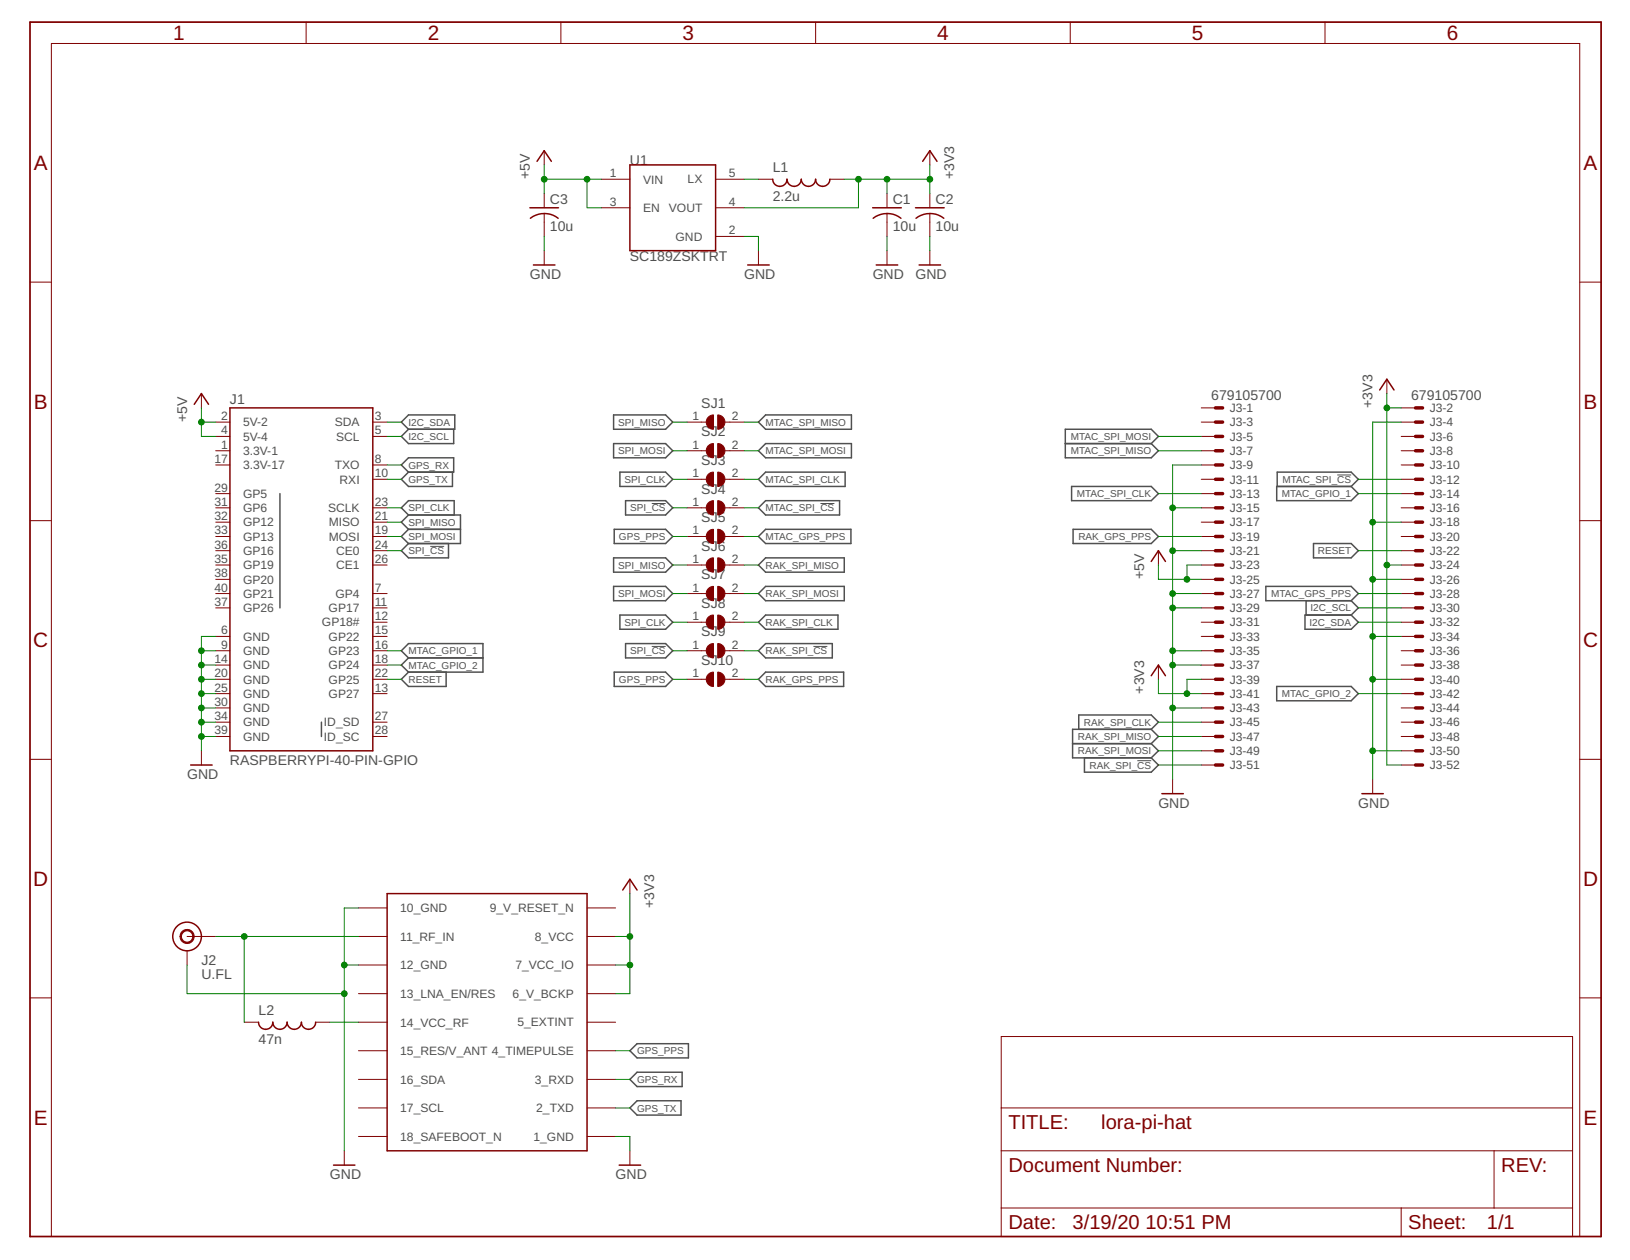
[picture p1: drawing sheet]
<svg xmlns="http://www.w3.org/2000/svg" width="279mm" height="216mm" viewBox="0 0 279 216" stroke-linecap="round" stroke-linejoin="round" font-family="sans-serif">
<g fill="none" stroke="#505050" stroke-width=".25">
<path d="M68.8 72.3l1.2-1.2h8v2.5h-8zM68.8 79.7l1.2-1.3h7.8v2.5h-7.8zM70 73.6l-1.2 1.2 1.2 1.2h7.8v-2.4M105.2 76h8.9l1.2 1.2-1.2 1.2h-8.9zM105.2 71.1h8.9l1.2 1.2-1.2 1.3h-8.9zM130 72.3l1.2-1.2h14.7v2.5h-14.7zM131.2 76h14.7v2.4h-14.7l-1.2-1.2zM182.6 73.6h14.7l1.3 1.2-1.3 1.2 1.3 1.2-1.3 1.2h-14.7zM182.6 76h14.7M48 84.6v19.6M70 80.9l-1.2 1.2 1.2 1.3h7.6v-2.5M70 88.2l-1.2-1.2 1.2-1.2h7.9v2.4"/>
<path d="M70 88.2h8.9v4.9h-8.9M70 90.7h8.9M70 93.1l-1.2 1.3 1.2 1.2h6.9v-2.5M70 88.2l-1.2 1.3 1.2 1.2M70 90.7l-1.2 1.2 1.2 1.2M105.2 95.6h8.9l1.2 1.2-1.2 1.2h-8.9zM105.3 90.7h8.8l1.2 1.2-1.2 1.2h-8.8zM106.3 80.9h7.8l1.2 1.2-1.2 1.3h-7.8zM107.2 85.8h6.9l1.2 1.2-1.2 1.2h-6.9zM130 82.1l1.2-1.2h13.7v2.5h-13.7zM131.2 85.8h12.7v2.4h-12.7l-1.2-1.2zM131.2 90.7h14.7v2.4h-14.7l-1.2-1.2z"/>
<path d="M131.2 95.6h13.5v2.4h-13.5l-1.2-1.2zM183.7 83.4h13.6l1.3 1.2-1.3 1.2h-13.6zM183.9 90.7h13.4l1.3 1.2-1.3 1.2h-13.4zM218.8 83.4h12.8l1.2 1.2-1.2 1.2h-12.8zM218.9 83.4v-2.5h12.7l1.2 1.2-1.2 1.3M225.1 93.1h6.5l1.2 1.3-1.2 1.2h-6.5zM70 112.7l-1.2-1.2 1.2-1.2h12.8v4.9h-12.8M70 112.7h12.8M70 115.2l-1.2 1.2 1.2 1.2h6.5v-2.4M70 112.7l-1.2 1.3 1.2 1.2M105.2 100.5h8.9l1.2 1.2-1.2 1.2h-8.9zM105.3 115.2h8.8l1.2 1.2-1.2 1.2h-8.8z"/>
<path d="M106.3 105.4h7.8l1.2 1.2-1.2 1.2h-7.8zM107.2 110.3h6.9l1.2 1.2-1.2 1.2h-6.9zM130 116.4l1.2-1.2h13.4v2.4h-13.4zM131.2 110.3h11.5v2.4h-11.5l-1.2-1.2zM131.2 100.5h13.5v2.4h-13.5l-1.2-1.2zM131.2 105.4h12.4v2.4h-12.4l-1.2-1.2zM217 100.5h14.6l1.2 1.2-1.2 1.2h-14.6zM218.8 117.6h12.8l1.2 1.3-1.2 1.2h-12.8zM223.7 105.4h7.9l1.2 1.2-1.2 1.2h-7.9zM223.9 102.9v2.5M231.6 102.9l1.2 1.3-1.2 1.2M55.1 123.7v2.5"/>
<path d="M183.9 127.4h13.4M184.9 125v-2.5h12.4l1.3 1.2-1.3 1.3M185.9 129.9v2.4h11.4l1.3-1.2-1.3-1.2M197.3 125h-13.4v4.9h13.4M197.3 125l1.3 1.2-1.3 1.2M197.3 127.4l1.3 1.3-1.3 1.2M108 180l1.2-1.2h8.8v2.5h-8.8zM108 189.8l1.2-1.2h7.5v2.5h-7.5zM109.2 183.7h7.7v2.5h-7.7l-1.2-1.2z"/>
</g>
<path d="M73.7 93.6h2.4M111.7 86.3h2.4M140.6 86.3h2.4M229.2 81.4h2.4M111.7 110.8h2.4M139.4 110.8h2.4M194.9 130.3h2.4" fill="none" stroke="#505050" stroke-width=".17"/>
<path d="M5.1 3.8h269.3v208.1h-269.3z" fill="none" stroke="#800000" stroke-width=".3"/>
<g fill="none" stroke="#800000" stroke-width=".17">
<path d="M52.5 3.8v3.7M96.1 3.8v3.7M139.8 3.8v3.7M183.5 3.8v3.7M227.1 3.8v3.7M93.3 25.8v2.5M93.3 33.2v2.4M93.3 36.6v3.9M103.1 30.7h4.9M103.1 35.6h4.9M122.7 30.7h4.9M122.7 35.6h4.9"/>
<path d="M130 30.7h2.5M142.2 30.7h2.5M152 33.2v2.4M152 36.6v3.9M159.4 25.8v2.5M159.4 33.2v2.4M159.4 36.6v3.9M5.1 48.3h3.7M93.3 42.9v2.5M122.7 40.5h4.9M130 42.9v2.5M152 42.9v2.5"/>
<path d="M159.4 42.9v2.5M270.8 48.3h3.6M34.5 67.4v2.5M37 77.2h2.4M37 72.3h2.4M37 74.8h2.4M37 79.7h2.4M63.9 72.3h2.5M63.9 74.8h2.5M63.9 79.7h2.5M117.8 77.2h3.3M117.8 72.3h3.3"/>
<path d="M124.2 77.2h3.4M124.2 72.3h3.4M205.9 77.2h2.4M205.9 72.3h2.4M205.9 74.8h2.4M205.9 79.7h2.4M205.9 69.9h2.4M237.7 65v2.4M240.2 77.2h2.4M240.2 72.3h2.4M240.2 74.8h2.4M240.2 79.7h2.4"/>
<path d="M240.2 69.9h2.4M5.1 89.2h3.7M37 91.9h2.4M37 89.5h2.4M37 87h2.4M37 96.8h2.4M37 94.4h2.4M37 84.6h2.4M37 99.3h2.4M63.9 91.9h2.5M63.9 89.5h2.5M63.9 87h2.5"/>
<path d="M63.9 96.8h2.5M63.9 94.4h2.5M63.9 82.1h2.5M117.8 91.9h3.3M117.8 87h3.3M117.8 96.8h3.3M117.8 82.1h3.3M124.2 91.9h3.4M124.2 87h3.4M124.2 96.8h3.4M124.2 82.1h3.4M198.6 94.4v2.4"/>
<path d="M205.9 91.9h2.4M205.9 89.5h2.4M205.9 87h2.4M205.9 96.8h2.4M205.9 94.4h2.4M205.9 82.1h2.4M205.9 84.6h2.4M205.9 99.3h2.4M240.2 91.9h2.4M240.2 89.5h2.4M240.2 87h2.4M240.2 96.8h2.4"/>
<path d="M240.2 94.4h2.4M240.2 82.1h2.4M240.2 84.6h2.4M240.2 99.3h2.4M270.8 89.2h3.6M37 101.7h2.4M37 111.5h2.4M37 104.2h2.4M37 118.9h2.4M37 109.1h2.4M37 116.4h2.4M37 114h2.4"/>
<path d="M63.9 101.7h2.5M63.9 111.5h2.5M63.9 104.2h2.5M63.9 118.9h2.5M63.9 109.1h2.5M63.9 116.4h2.5M63.9 114h2.5M63.9 106.6h2.5M117.8 101.7h3.3M117.8 111.5h3.3M117.8 116.4h3.3M117.8 106.6h3.3"/>
<path d="M124.2 101.7h3.4M124.2 111.5h3.4M124.2 116.4h3.4M124.2 106.6h3.4M198.6 114v2.4M205.9 101.7h2.4M205.9 111.5h2.4M205.9 104.2h2.4M205.9 118.9h2.4M205.9 109.1h2.4M205.9 116.4h2.4M205.9 114h2.4"/>
<path d="M205.9 106.6h2.4M240.2 101.7h2.4M240.2 111.5h2.4M240.2 104.2h2.4M240.2 118.9h2.4M240.2 109.1h2.4M240.2 116.4h2.4M240.2 114h2.4M240.2 106.6h2.4M5.1 130.1h3.7M34.5 128.7v2.4M37 121.3h2.4"/>
<path d="M37 123.7h2.4M37 126.2h2.4M63.9 123.7h2.5M63.9 126.2h2.5M201 133.5v2.5M205.9 121.3h2.4M205.9 123.7h2.4M205.9 126.2h2.4M205.9 128.7h2.4M205.9 131.1h2.4M235.3 133.5v2.5M240.2 121.3h2.4"/>
<path d="M240.2 123.7h2.4M240.2 126.2h2.4M240.2 128.7h2.4M240.2 131.1h2.4M270.8 130.1h3.6M61.4 155.6h5M100.6 155.6h4.9M108 150.7v2.4M5.1 171h3.7M32.1 160.5h4.9M32.1 162.9v2.5M41.9 175.2h2.4"/>
<path d="M54.1 175.2h2.5M61.4 160.5h5M61.4 165.4h5M61.4 170.3h5M61.4 175.2h5M100.6 160.5h4.9M100.6 165.4h4.9M100.6 170.3h4.9M100.6 175.2h4.9M171.6 177.6h98v34.3h-98zM270.8 171h3.6M59 197.2v2.4"/>
<path d="M61.4 189.8h5M61.4 180h5M61.4 185h5M61.4 194.7h5M100.6 189.8h4.9M100.6 180h4.9M100.6 185h4.9M100.6 194.7h4.9M108 197.2v2.4M171.6 197.2h98M171.6 189.8h98M256.1 197.2v9.8"/>
<path d="M8.8 211.9v-204.4h262v204.4M171.6 207h98M240.2 207v4.9"/>
</g>
<g fill="none" stroke="#800000" stroke-width=".25">
<path d="M90.8 35.6h4.9M90.9 37.4a3.8 3.8 0 0 1 4.8 0M92.1 27.6l1.2-1.8 1.2 1.8M108 28.3h14.7v14.6h-14.7zM132.5 30.7a1.22 1.22 0 0 0 1.2 1.2 1.22 1.22 0 0 0 1.2-1.2 1.23 1.23 0 0 0 1.2 1.2 1.23 1.23 0 0 0 1.3-1.2 1.23 1.23 0 0 0 1.2 1.2 1.23 1.23 0 0 0 1.2-1.2 1.22 1.22 0 0 0 1.2 1.2 1.22 1.22 0 0 0 1.2-1.2M149.6 35.6h4.9M149.7 37.4a3.8 3.8 0 0 1 4.7 0M156.9 35.6h4.9M157 37.4a3.8 3.8 0 0 1 4.8 0M158.2 27.6l1.2-1.8 1.2 1.8M91.4 45.4h3.7M128.2 45.4h3.6"/>
<path d="M150.2 45.4h3.7M157.5 45.4h3.7M33.3 69.3l1.2-1.9 1.3 1.9M39.4 69.9h24.5v58.8h-24.5zM236.5 66.8l1.2-1.8 1.3 1.8M197.3 96.2l1.3-1.8 1.2 1.8M197.3 115.8l1.3-1.8 1.2 1.8M32.7 131.1h3.7M199.2 136h3.6M233.4 136h3.7M66.4 153.1h34.2v44.1h-34.2zM106.7 152.5l1.3-1.8 1.2 1.8"/>
<path d="M44.3 175.2a1.22 1.22 0 0 0 1.2 1.2 1.22 1.22 0 0 0 1.3-1.2 1.23 1.23 0 0 0 1.2 1.2 1.23 1.23 0 0 0 1.2-1.2 1.23 1.23 0 0 0 1.2 1.2 1.23 1.23 0 0 0 1.3-1.2 1.22 1.22 0 0 0 1.2 1.2 1.22 1.22 0 0 0 1.2-1.2M57.2 199.6h3.6M106.1 199.6h3.7"/>
<circle cx="32.1" cy="160.5" r="2.46"/>
</g>
<g fill="none" stroke="#800000" stroke-width=".59">
<path d="M208.3 69.9h1.3M208.3 72.3h1.3M208.3 74.8h1.3M208.3 77.2h1.3M208.3 79.7h1.3M242.6 69.9h1.2M242.6 72.3h1.2M242.6 74.8h1.2M242.6 77.2h1.2M242.6 79.7h1.2M208.3 82.1h1.3M208.3 84.6h1.3"/>
<path d="M208.3 87h1.3M208.3 89.5h1.3M208.3 91.9h1.3M208.3 94.4h1.3M208.3 96.8h1.3M208.3 99.3h1.3M242.6 82.1h1.2M242.6 84.6h1.2M242.6 87h1.2M242.6 89.5h1.2M242.6 91.9h1.2M242.6 94.4h1.2"/>
<path d="M242.6 96.8h1.2M242.6 99.3h1.2M208.3 101.7h1.3M208.3 104.2h1.3M208.3 106.6h1.3M208.3 109.1h1.3M208.3 111.5h1.3M208.3 114h1.3M208.3 116.4h1.3M208.3 118.9h1.3M242.6 101.7h1.2M242.6 104.2h1.2"/>
<path d="M242.6 106.6h1.2M242.6 109.1h1.2M242.6 111.5h1.2M242.6 114h1.2M242.6 116.4h1.2M242.6 118.9h1.2M208.3 121.3h1.3M208.3 123.7h1.3M208.3 126.2h1.3M208.3 128.7h1.3M208.3 131.1h1.3M242.6 121.3h1.2"/>
<path d="M242.6 123.7h1.2M242.6 126.2h1.2M242.6 128.7h1.2M242.6 131.1h1.2"/>
</g>
<g fill="#800000" stroke="#800000" stroke-width=".17">
<path d="M31.2 159.6a1.22 1.22 0 0 1 1.9 .3 1.22 1.22 0 0 1-.7 1.7 1.22 1.22 0 0 1-1.5-1.1h.2a.98 .98 0 0 1 1.4-.9 .98 .98 0 0 1 .2 1.6 .98 .98 0 0 1-1.6-.5v-.2h-.2l.1-.7z" fill-rule="evenodd"/>
<path d="M123 71.1a1.23 1.23 0 0 1 1.3 1.2 1.23 1.23 0 0 1-1.3 1.3z" fill-rule="evenodd"/>
<path d="M121.4 71.5l.5-.3 .4-.1v2.5a1.22 1.22 0 0 1-1.1-.8 1.22 1.22 0 0 1 .2-1.3z" fill-rule="evenodd"/>
<path d="M123 76a1.22 1.22 0 0 1 1.3 1.2 1.22 1.22 0 0 1-1.3 1.2z" fill-rule="evenodd"/>
<path d="M121.4 76.4l.5-.3 .4-.1v2.4a1.21 1.21 0 0 1-1.1-.7 1.21 1.21 0 0 1 .2-1.3z" fill-rule="evenodd"/>
<path d="M123 80.9a1.23 1.23 0 0 1 1.3 1.2 1.23 1.23 0 0 1-1.3 1.3z" fill-rule="evenodd"/>
<path d="M121.4 81.3l.5-.3 .4-.1v2.5a1.23 1.23 0 0 1-1.1-.8 1.23 1.23 0 0 1 .2-1.3z" fill-rule="evenodd"/>
<path d="M123 85.8a1.23 1.23 0 0 1 1.3 1.2 1.23 1.23 0 0 1-1.3 1.2z" fill-rule="evenodd"/>
<path d="M121.4 86.2l.5-.3 .4-.1v2.4a1.22 1.22 0 0 1-1.1-.7 1.22 1.22 0 0 1 .2-1.3z" fill-rule="evenodd"/>
<path d="M123 90.7a1.22 1.22 0 0 1 1.3 1.2 1.22 1.22 0 0 1-1.3 1.2z" fill-rule="evenodd"/>
<path d="M121.4 91.1l.5-.3 .4-.1v2.4a1.21 1.21 0 0 1-1.1-.7 1.21 1.21 0 0 1 .2-1.3z" fill-rule="evenodd"/>
<path d="M123 95.6a1.23 1.23 0 0 1 1.3 1.2 1.23 1.23 0 0 1-1.3 1.2z" fill-rule="evenodd"/>
<path d="M121.4 96l.5-.3 .4-.1v2.4a1.23 1.23 0 0 1-1.1-.7 1.23 1.23 0 0 1 .2-1.3z" fill-rule="evenodd"/>
<path d="M123 100.5a1.23 1.23 0 0 1 1.3 1.2 1.23 1.23 0 0 1-1.3 1.2z" fill-rule="evenodd"/>
<path d="M121.4 100.9l.5-.3 .4-.1v2.4a1.22 1.22 0 0 1-1.1-.7 1.22 1.22 0 0 1 .2-1.3z" fill-rule="evenodd"/>
<path d="M123 105.4a1.22 1.22 0 0 1 1.3 1.2 1.22 1.22 0 0 1-1.3 1.2z" fill-rule="evenodd"/>
<path d="M121.4 105.8l.5-.3 .4-.1v2.4a1.21 1.21 0 0 1-1.1-.7 1.21 1.21 0 0 1 .2-1.3z" fill-rule="evenodd"/>
<path d="M123 110.3a1.23 1.23 0 0 1 1.3 1.2 1.23 1.23 0 0 1-1.3 1.2z" fill-rule="evenodd"/>
<path d="M121.4 110.7l.5-.4h.4v2.4a1.23 1.23 0 0 1-1.1-.7 1.23 1.23 0 0 1 .2-1.3z" fill-rule="evenodd"/>
<path d="M123 115.2a1.23 1.23 0 0 1 1.3 1.2 1.23 1.23 0 0 1-1.3 1.2z" fill-rule="evenodd"/>
<path d="M121.4 115.6l.5-.3 .4-.1v2.4a1.22 1.22 0 0 1-1.1-.7 1.22 1.22 0 0 1 .2-1.3z" fill-rule="evenodd"/>
</g>
<g fill="none" stroke="#008000" stroke-width=".17">
<path d="M93.3 30.7h9.8M93.3 28.3v4.9M100.6 30.7v4.9h2.5M127.6 30.7h2.4M144.7 30.7h14.7M147.2 30.7v4.9h-19.6M152 30.7v2.5M159.4 28.3v4.9M93.3 40.5v2.4M127.6 40.5h2.4v2.4M152 40.5v2.4M159.4 40.5v2.4"/>
<path d="M34.5 69.9v4.9h2.5M34.5 72.3h2.5M66.4 74.8h2.4M66.4 72.3h2.4M66.4 79.7h2.4M115.3 77.2h2.5M115.3 72.3h2.5M127.6 77.2h2.4M127.6 72.3h2.4M198.6 74.8h7.3M198.6 77.2h7.3M205.9 79.7h-4.9v53.8"/>
<path d="M237.7 69.9h2.5M237.7 67.4v63.7h2.5M240.2 72.3h-4.9v61.2M66.4 89.5h2.4M66.4 87h2.4M66.4 94.4h2.4M66.4 82.1h2.4M66.4 91.9h2.4M115.3 96.8h2.5M115.3 87h2.5M115.3 82.1h2.5M115.3 91.9h2.5"/>
<path d="M127.6 96.8h2.4M127.6 87h2.4M127.6 82.1h2.4M127.6 91.9h2.4M198.6 96.8v2.5h7.3M198.6 84.6h7.3M198.6 91.9h7.3M201 87h4.9M201 94.4h4.9M205.9 96.8h-2.4v2.5M232.8 94.4h7.4M232.8 82.1h7.4"/>
<path d="M232.8 84.6h7.4M235.3 89.5h4.9M235.3 99.3h4.9M237.7 96.8h2.5M34.5 116.4h2.5M34.5 118.9h2.5M34.5 111.5h2.5M34.5 114h2.5M37 109.1h-2.5v19.6M66.4 116.4h2.4M66.4 111.5h2.4M66.4 114h2.4"/>
<path d="M115.3 116.4h2.5M115.3 101.7h2.5M115.3 111.5h2.5M115.3 106.6h2.5M127.6 116.4h2.4M127.6 101.7h2.4M127.6 111.5h2.4M127.6 106.6h2.4M198.6 116.4v2.5h7.3M201 101.7h4.9M201 104.2h4.9M201 111.5h4.9"/>
<path d="M201 114h4.9M205.9 116.4h-2.4v2.5M232.8 118.9h7.4M232.8 101.7h7.4M232.8 104.2h7.4M232.8 106.6h7.4M235.3 116.4h4.9M235.3 109.1h4.9M34.5 121.3h2.5M34.5 123.7h2.5M34.5 126.2h2.5M198.6 131.1h7.3"/>
<path d="M198.6 128.7h7.3M198.6 123.7h7.3M198.6 126.2h7.3M201 121.3h4.9M235.3 128.7h4.9M61.4 155.6h-2.4v41.6M108 153.1v17.2h-2.5M32.1 165.4v4.9h26.9M37 160.5h24.4M41.9 160.5v14.7M56.6 175.2h4.8M59 165.4h2.4"/>
<path d="M105.5 160.5h2.5M105.5 165.4h2.5M105.5 194.7h2.5v2.5M105.5 180h2.5M105.5 189.8h2.5M105.5 185h2.5"/>
</g>
<g fill="#008000" stroke="#008000" stroke-width=".17">
<circle cx="237.7" cy="69.9" r=".49"/>
<circle cx="237.7" cy="96.8" r=".49"/>
<circle cx="203.5" cy="118.9" r=".49"/>
<circle cx="147.2" cy="30.7" r=".49"/>
<circle cx="152" cy="30.7" r=".49"/>
<circle cx="159.4" cy="30.7" r=".49"/>
<circle cx="108" cy="165.4" r=".49"/>
<circle cx="108" cy="160.5" r=".49"/>
<circle cx="235.3" cy="89.5" r=".49"/>
<circle cx="235.3" cy="99.3" r=".49"/>
<circle cx="235.3" cy="109.1" r=".49"/>
<circle cx="235.3" cy="116.4" r=".49"/>
<circle cx="235.3" cy="128.7" r=".49"/>
<circle cx="201" cy="87" r=".49"/>
<circle cx="201" cy="94.4" r=".49"/>
<circle cx="201" cy="101.7" r=".49"/>
<circle cx="201" cy="104.2" r=".49"/>
<circle cx="201" cy="111.5" r=".49"/>
<circle cx="201" cy="114" r=".49"/>
<circle cx="201" cy="121.3" r=".49"/>
<circle cx="34.5" cy="111.5" r=".49"/>
<circle cx="34.5" cy="114" r=".49"/>
<circle cx="34.5" cy="116.4" r=".49"/>
<circle cx="34.5" cy="118.9" r=".49"/>
<circle cx="34.5" cy="121.3" r=".49"/>
<circle cx="34.5" cy="123.7" r=".49"/>
<circle cx="34.5" cy="126.2" r=".49"/>
<circle cx="59" cy="165.4" r=".49"/>
<circle cx="59" cy="170.3" r=".49"/>
<circle cx="203.5" cy="99.3" r=".49"/>
<circle cx="100.6" cy="30.7" r=".49"/>
<circle cx="93.3" cy="30.7" r=".49"/>
<circle cx="34.5" cy="72.3" r=".49"/>
<circle cx="41.9" cy="160.5" r=".49"/>
</g>
<g font-size="3.6" fill="#800000">
<text x="29.7" y="6.9">1</text>
<text x="73.3" y="6.9">2</text>
<text x="117" y="6.9">3</text>
<text x="160.7" y="6.9">4</text>
<text x="204.3" y="6.9">5</text>
<text x="248" y="6.9">6</text>
<text x="5.8" y="29.1">A</text>
<text x="271.4" y="29.1">A</text>
<text x="5.8" y="70">B</text>
<text x="271.4" y="70">B</text>
<text x="5.7" y="110.9">C</text>
<text x="271.3" y="110.9">C</text>
<text x="5.7" y="151.8">D</text>
<text x="271.3" y="151.8">D</text>
<text x="5.8" y="192.7">E</text>
<text x="271.4" y="192.7">E</text>
</g>
<g font-size="3.5" fill="#800000">
<text x="172.8" y="193.5">TITLE:</text>
<text x="188.8" y="193.5">lora-pi-hat</text>
<text x="172.8" y="200.9">Document Number:</text>
<text x="257.3" y="200.9">REV:</text>
<text x="172.8" y="210.7">Date:</text>
<text x="183.9" y="210.7">3/19/20</text>
<text x="196.3" y="210.7">10:51 PM</text>
<text x="241.4" y="210.7">Sheet:</text>
<text x="254.9" y="210.7">1/1</text>
</g>
<g font-size="2.4" fill="#505050">
<text x="108" y="28.3">U1</text>
<text x="132.5" y="29.5">L1</text>
<text x="90.8" y="30.7" transform="rotate(-90 90.8 30.7)">+5V</text>
<text x="94.3" y="35">C3</text>
<text x="132.5" y="34.4">2.2u</text>
<text x="153" y="35">C1</text>
<text x="160.4" y="35">C2</text>
<text x="163.5" y="30.7" transform="rotate(-90 163.5 30.7)">+3V3</text>
<text x="94.3" y="39.7">10u</text>
<text x="153" y="39.7">10u</text>
<text x="160.4" y="39.7">10u</text>
<text x="90.8" y="47.9">GND</text>
<text x="108" y="44.7">SC189ZSKTRT</text>
<text x="127.6" y="47.9">GND</text>
<text x="149.6" y="47.9">GND</text>
<text x="156.9" y="47.9">GND</text>
<text x="39.4" y="69.2">J1</text>
<text x="120.2" y="69.9">SJ1</text>
<text x="207.6" y="68.5">679105700</text>
<text x="235.3" y="69.9" transform="rotate(-90 235.3 69.9)">+3V3</text>
<text x="241.9" y="68.5">679105700</text>
<text x="32.1" y="72.3" transform="rotate(-90 32.1 72.3)">+5V</text>
<text x="120.2" y="74.8">SJ2</text>
<text x="120.2" y="79.7">SJ3</text>
<text x="120.2" y="84.6">SJ4</text>
<text x="120.2" y="89.5">SJ5</text>
<text x="120.2" y="94.4">SJ6</text>
<text x="120.2" y="99.3">SJ7</text>
<text x="196.1" y="99.3" transform="rotate(-90 196.1 99.3)">+5V</text>
<text x="120.2" y="104.2">SJ8</text>
<text x="120.2" y="109.1">SJ9</text>
<text x="120.2" y="114">SJ10</text>
<text x="196.1" y="118.8" transform="rotate(-90 196.1 118.8)">+3V3</text>
<text x="39.4" y="131.1">RASPBERRYPI-40-PIN-GPIO</text>
<text x="32.1" y="133.5">GND</text>
<text x="198.6" y="138.4">GND</text>
<text x="232.8" y="138.4">GND</text>
<text x="112.1" y="155.6" transform="rotate(-90 112.1 155.6)">+3V3</text>
<text x="34.5" y="167.8">U.FL</text>
<text x="34.5" y="165.4">J2</text>
<text x="44.3" y="173.9">L2</text>
<text x="44.3" y="178.8">47n</text>
<text x="56.6" y="202.1">GND</text>
<text x="105.5" y="202.1">GND</text>
</g>
<g font-size="2.1" fill="#505050">
<text x="104.6" y="30.4">1</text>
<text x="104.6" y="35.3">3</text>
<text x="110.2" y="31.4">VIN</text>
<text x="117.9" y="31.4">LX</text>
<text x="124.9" y="35.3">4</text>
<text x="124.9" y="30.4">5</text>
<text x="110.2" y="36.3">EN</text>
<text x="114.6" y="36.3">VOUT</text>
<text x="115.8" y="41.2">GND</text>
<text x="124.9" y="40.2">2</text>
<text x="37.9" y="72">2</text>
<text x="64.2" y="72">3</text>
<text x="118.7" y="72">1</text>
<text x="125.5" y="72">2</text>
<text x="210.8" y="70.6">J3-1</text>
<text x="245.1" y="70.6">J3-2</text>
<text x="37.9" y="76.9">1</text>
<text x="37.9" y="74.4">4</text>
<text x="41.7" y="78">3.3V-1</text>
<text x="41.7" y="75.5">5V-4</text>
<text x="41.7" y="73.1">5V-2</text>
<text x="57.4" y="73.1">SDA</text>
<text x="57.6" y="75.5">SCL</text>
<text x="64.2" y="74.4">5</text>
<text x="118.7" y="76.9">1</text>
<text x="125.5" y="76.9">2</text>
<text x="210.8" y="73.1">J3-3</text>
<text x="210.8" y="75.5">J3-5</text>
<text x="210.8" y="78">J3-7</text>
<text x="245.1" y="73.1">J3-4</text>
<text x="245.1" y="75.5">J3-6</text>
<text x="245.1" y="78">J3-8</text>
<text x="36.8" y="79.3">17</text>
<text x="41.7" y="80.4">3.3V-17</text>
<text x="57.4" y="80.4">TXO</text>
<text x="58.2" y="82.9">RXI</text>
<text x="64.2" y="81.8">10</text>
<text x="64.2" y="79.3">8</text>
<text x="118.7" y="81.8">1</text>
<text x="125.5" y="81.8">2</text>
<text x="210.8" y="80.4">J3-9</text>
<text x="210.8" y="82.9">J3-11</text>
<text x="245.1" y="80.4">J3-10</text>
<text x="245.1" y="82.9">J3-12</text>
<text x="36.8" y="84.2">29</text>
<text x="36.8" y="86.7">31</text>
<text x="36.8" y="89.1">32</text>
<text x="41.7" y="85.3">GP5</text>
<text x="41.7" y="87.8">GP6</text>
<text x="56.2" y="87.7">SCLK</text>
<text x="64.2" y="89.1">21</text>
<text x="64.2" y="86.7">23</text>
<text x="118.7" y="86.7">1</text>
<text x="125.5" y="86.7">2</text>
<text x="210.8" y="85.3">J3-13</text>
<text x="210.8" y="87.8">J3-15</text>
<text x="245.1" y="85.3">J3-14</text>
<text x="245.1" y="87.8">J3-16</text>
<text x="36.8" y="91.6">33</text>
<text x="36.8" y="94">36</text>
<text x="41.7" y="90.2">GP12</text>
<text x="41.7" y="92.7">GP13</text>
<text x="41.7" y="95.1">GP16</text>
<text x="56.4" y="92.6">MOSI</text>
<text x="56.4" y="90.2">MISO</text>
<text x="57.6" y="95.1">CE0</text>
<text x="64.2" y="91.6">19</text>
<text x="64.2" y="94">24</text>
<text x="118.7" y="91.6">1</text>
<text x="125.5" y="91.6">2</text>
<text x="210.8" y="90.2">J3-17</text>
<text x="210.8" y="92.7">J3-19</text>
<text x="210.8" y="95.1">J3-21</text>
<text x="245.1" y="90.2">J3-18</text>
<text x="245.1" y="92.7">J3-20</text>
<text x="245.1" y="95.1">J3-22</text>
<text x="36.8" y="96.5">35</text>
<text x="36.8" y="98.9">38</text>
<text x="36.8" y="101.4">40</text>
<text x="41.7" y="97.5">GP19</text>
<text x="41.7" y="100">GP20</text>
<text x="57.6" y="97.5">CE1</text>
<text x="64.2" y="101.4">7</text>
<text x="64.2" y="96.5">26</text>
<text x="118.7" y="96.5">1</text>
<text x="118.7" y="101.4">1</text>
<text x="125.5" y="96.5">2</text>
<text x="125.5" y="101.4">2</text>
<text x="210.8" y="97.5">J3-23</text>
<text x="210.8" y="100">J3-25</text>
<text x="245.1" y="97.5">J3-24</text>
<text x="245.1" y="100">J3-26</text>
<text x="36.8" y="103.8">37</text>
<text x="41.7" y="104.9">GP26</text>
<text x="41.7" y="102.4">GP21</text>
<text x="55.2" y="107.3">GP18#</text>
<text x="56.3" y="104.9">GP17</text>
<text x="57.5" y="102.4">GP4</text>
<text x="64.2" y="103.8">11</text>
<text x="64.2" y="106.3">12</text>
<text x="118.7" y="106.3">1</text>
<text x="125.5" y="106.3">2</text>
<text x="210.8" y="102.4">J3-27</text>
<text x="210.8" y="104.9">J3-29</text>
<text x="210.8" y="107.3">J3-31</text>
<text x="245.1" y="102.4">J3-28</text>
<text x="245.1" y="104.9">J3-30</text>
<text x="245.1" y="107.3">J3-32</text>
<text x="36.8" y="113.6">14</text>
<text x="37.9" y="111.2">9</text>
<text x="37.9" y="108.7">6</text>
<text x="41.7" y="112.2">GND</text>
<text x="41.7" y="109.8">GND</text>
<text x="56.3" y="109.8">GP22</text>
<text x="56.3" y="112.2">GP23</text>
<text x="64.2" y="108.7">15</text>
<text x="64.2" y="113.6">18</text>
<text x="64.2" y="111.2">16</text>
<text x="118.7" y="111.2">1</text>
<text x="125.5" y="111.2">2</text>
<text x="210.8" y="109.8">J3-33</text>
<text x="210.8" y="112.2">J3-35</text>
<text x="245.1" y="109.8">J3-34</text>
<text x="245.1" y="112.2">J3-36</text>
<text x="36.8" y="118.5">25</text>
<text x="36.8" y="116.1">20</text>
<text x="41.7" y="119.6">GND</text>
<text x="41.7" y="117.1">GND</text>
<text x="41.7" y="114.7">GND</text>
<text x="56.3" y="119.6">GP27</text>
<text x="56.3" y="117.1">GP25</text>
<text x="56.3" y="114.7">GP24</text>
<text x="64.2" y="118.5">13</text>
<text x="64.2" y="116.1">22</text>
<text x="118.7" y="116.1">1</text>
<text x="125.5" y="116.1">2</text>
<text x="210.8" y="114.7">J3-37</text>
<text x="210.8" y="117.1">J3-39</text>
<text x="210.8" y="119.6">J3-41</text>
<text x="245.1" y="114.7">J3-38</text>
<text x="245.1" y="117.1">J3-40</text>
<text x="245.1" y="119.6">J3-42</text>
<text x="36.8" y="121">30</text>
<text x="36.8" y="123.4">34</text>
<text x="36.8" y="125.8">39</text>
<text x="41.7" y="122">GND</text>
<text x="41.7" y="124.5">GND</text>
<text x="55.5" y="124.5">ID_SD</text>
<text x="64.2" y="123.4">27</text>
<text x="64.2" y="125.8">28</text>
<text x="210.8" y="122">J3-43</text>
<text x="210.8" y="124.5">J3-45</text>
<text x="245.1" y="122">J3-44</text>
<text x="245.1" y="124.5">J3-46</text>
<text x="41.7" y="126.9">GND</text>
<text x="55.5" y="126.9">ID_SC</text>
<text x="210.8" y="126.9">J3-47</text>
<text x="210.8" y="129.4">J3-49</text>
<text x="210.8" y="131.8">J3-51</text>
<text x="245.1" y="126.9">J3-48</text>
<text x="245.1" y="129.4">J3-50</text>
<text x="245.1" y="131.8">J3-52</text>
<text x="68.6" y="156.3">10_GND</text>
<text x="68.6" y="161.2">11_RF_IN</text>
<text x="84" y="156.3">9_V_RESET_N</text>
<text x="91.7" y="161.2">8_VCC</text>
<text x="68.6" y="166.1">12_GND</text>
<text x="88.3" y="166.1">7_VCC_IO</text>
<text x="68.6" y="171">13_LNA_EN/RES</text>
<text x="87.9" y="171">6_V_BCKP</text>
<text x="68.6" y="175.9">14_VCC_RF</text>
<text x="88.7" y="175.9">5_EXTINT</text>
<text x="68.6" y="180.8">15_RES/V_ANT 4_TIMEPULSE</text>
<text x="68.6" y="185.7">16_SDA</text>
<text x="91.7" y="185.7">3_RXD</text>
<text x="68.6" y="190.6">17_SCL</text>
<text x="91.9" y="190.6">2_TXD</text>
<text x="68.6" y="195.5">18_SAFEBOOT_N</text>
<text x="91.5" y="195.5">1_GND</text>
</g>
<g font-size="1.7" fill="#505050">
<text x="70" y="75.4">I2C_SCL</text>
<text x="70" y="72.9">I2C_SDA</text>
<text x="106" y="72.9">SPI_MISO</text>
<text x="106" y="77.8">SPI_MOSI</text>
<text x="131.2" y="77.8">MTAC_SPI_MOSI</text>
<text x="131.2" y="72.9">MTAC_SPI_MISO</text>
<text x="183.6" y="75.4">MTAC_SPI_MOSI</text>
<text x="183.6" y="77.8">MTAC_SPI_MISO</text>
<text x="70" y="82.7">GPS_TX</text>
<text x="70" y="80.3">GPS_RX</text>
<text x="107" y="82.7">SPI_CLK</text>
<text x="131.2" y="82.7">MTAC_SPI_CLK</text>
<text x="219.8" y="82.7">MTAC_SPI_CS</text>
<text x="70" y="87.6">SPI_CLK</text>
<text x="108" y="87.6">SPI_CS</text>
<text x="131.2" y="87.6">MTAC_SPI_CS</text>
<text x="184.6" y="85.2">MTAC_SPI_CLK</text>
<text x="219.7" y="85.2">MTAC_GPIO_1</text>
<text x="70" y="90.1">SPI_MISO</text>
<text x="70" y="92.5">SPI_MOSI</text>
<text x="70" y="95">SPI_CS</text>
<text x="106.1" y="92.5">GPS_PPS</text>
<text x="131.2" y="92.5">MTAC_GPS_PPS</text>
<text x="184.8" y="92.5">RAK_GPS_PPS</text>
<text x="225.9" y="95">RESET</text>
<text x="106" y="97.4">SPI_MISO</text>
<text x="131.2" y="97.4">RAK_SPI_MISO</text>
<text x="106" y="102.3">SPI_MOSI</text>
<text x="107" y="107.2">SPI_CLK</text>
<text x="131.2" y="107.2">RAK_SPI_CLK</text>
<text x="131.2" y="102.3">RAK_SPI_MOSI</text>
<text x="217.9" y="102.3">MTAC_GPS_PPS</text>
<text x="224.5" y="107.2">I2C_SDA</text>
<text x="224.6" y="104.8">I2C_SCL</text>
<text x="70" y="112.1">MTAC_GPIO_1</text>
<text x="108" y="112.1">SPI_CS</text>
<text x="131.2" y="112.1">RAK_SPI_CS</text>
<text x="70" y="117">RESET</text>
<text x="70" y="114.6">MTAC_GPIO_2</text>
<text x="106.1" y="117">GPS_PPS</text>
<text x="131.2" y="117">RAK_GPS_PPS</text>
<text x="219.7" y="119.5">MTAC_GPIO_2</text>
<text x="185.8" y="124.4">RAK_SPI_CLK</text>
<text x="184.8" y="126.8">RAK_SPI_MISO</text>
<text x="184.8" y="129.3">RAK_SPI_MOSI</text>
<text x="186.7" y="131.7">RAK_SPI_CS</text>
<text x="109.2" y="180.7">GPS_PPS</text>
<text x="109.2" y="185.6">GPS_RX</text>
<text x="109.2" y="190.5">GPS_TX</text>
</g>
</svg>
